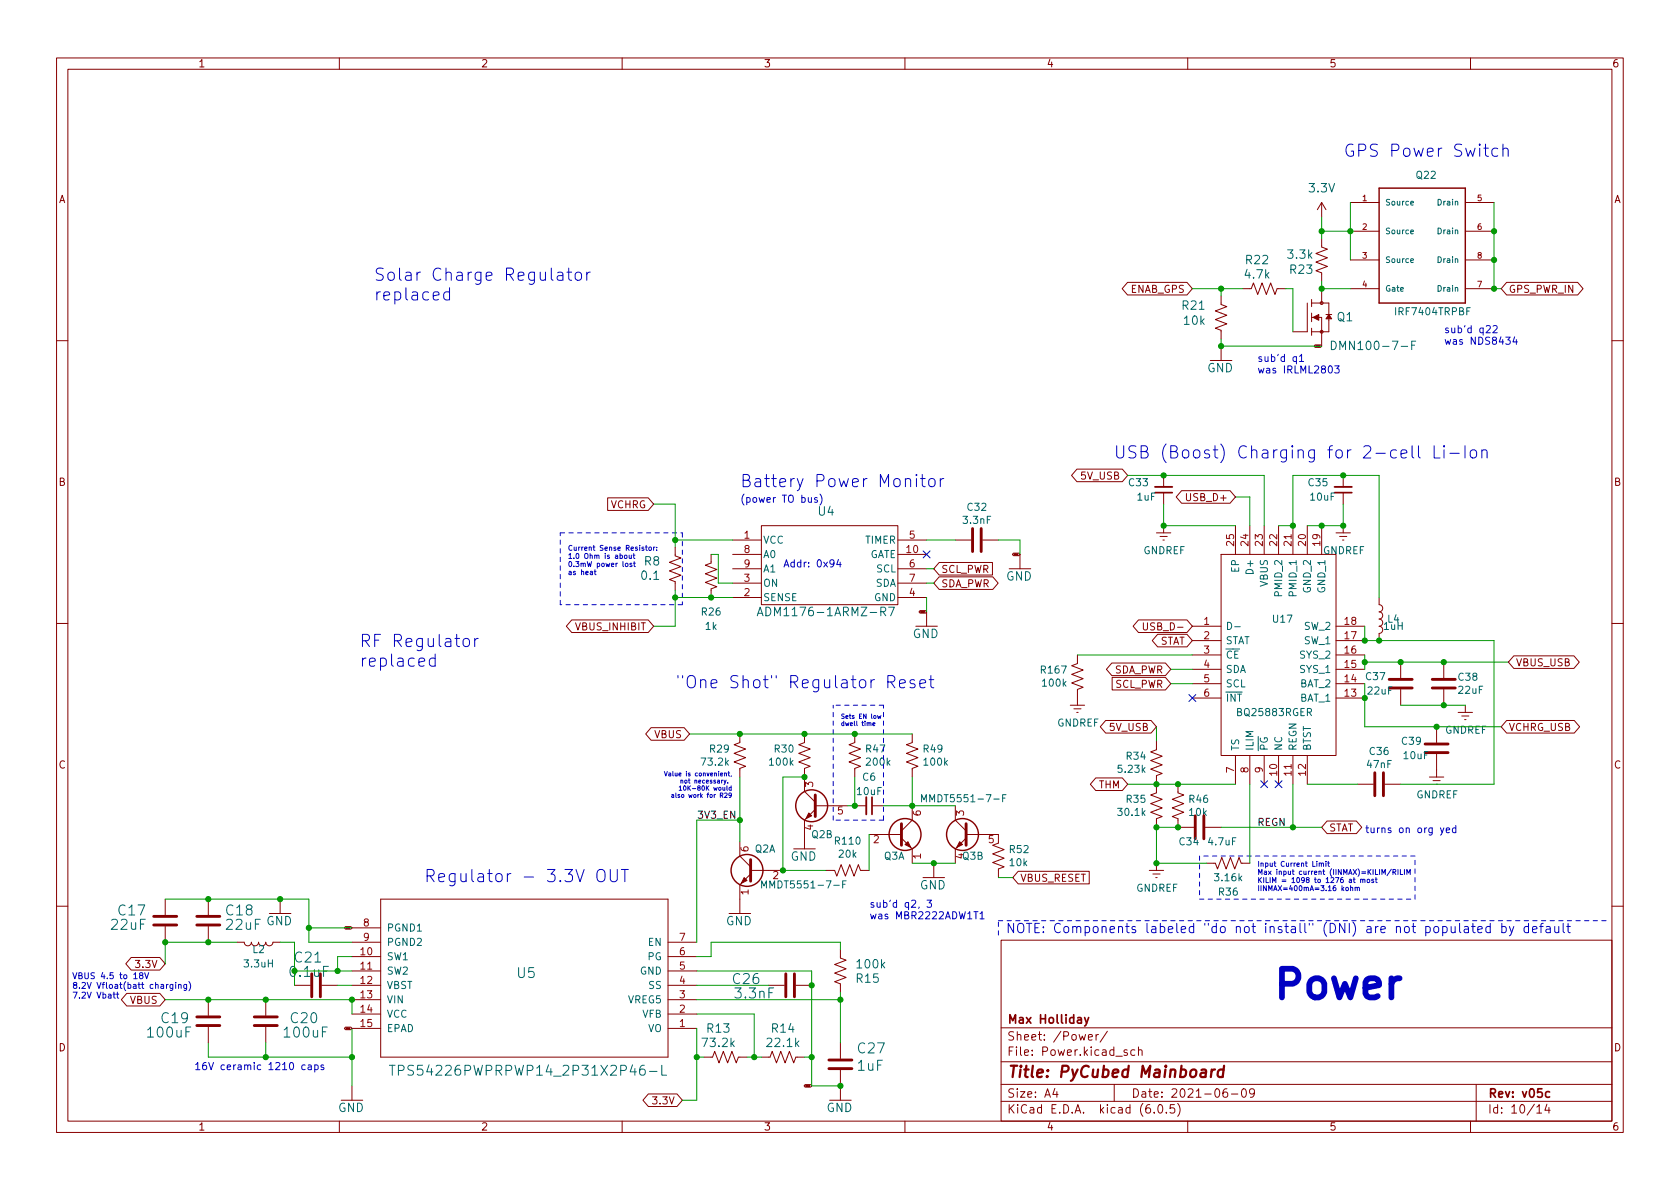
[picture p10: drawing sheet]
<svg xmlns="http://www.w3.org/2000/svg" width="297mm" height="210mm" viewBox="0 0 297 210" stroke-linecap="round" stroke-linejoin="round" font-family="sans-serif">
<g fill="none" stroke="#840000" stroke-width=".18">
<path d="M10 10.2h277v190.1h-277zM12 12.2h273v186.1h-273zM60 10.2v2M110 10.2v2M160 10.2v2M210 10.2v2M260 10.2v2M233.7 35.8l-.8 1.3M233.7 35.8l.7 1.3M233.7 35.8v2.5M238.8 35.8h5M259.1 35.8h5.1"/>
<path d="M199.4 49.9h10.5l.9 1.1-.9 1.2h-10.5l-1-1.2zM215.9 52.3v1.5l1 .4-2 .8 2 .7-2 .8 2 .8-2 .7 1 .4v1.5M219.7 51h1.5l.4-1 .8 2.1 .7-2.1 .8 2.1 .8-2.1 .7 2.1 .4-1.1h1.5M231.1 53.6v5.1h-2.5M231.9 56.1h1.8v5.1M231.9 53v1.2M231.9 55.4v1.5M231.9 58v1.3M231.9 53.6h3v5.1h-3M233.7 42.2v1.5l1 .4-2 .7 2 .8-2 .7 2 .8-2 .8 1 .4v1.5M233.7 51v2.6M234.4 55.6h1.1"/>
<path d="M238.8 51h5M238.8 40.9h5M238.8 46h5M259.1 51h5.1M259.1 40.9h5.1M259.1 46h5.1M266.4 49.9h12.5l1 1.1-1 1.2h-12.5l-1-1.2zM10 60.2h2M214 63.7h3.8M215.9 61.2v2.5M232.5 61h1l.2 .2-.2 .2h-1l-.2-.2zM285 60.2h2"/>
<path d="M107.4 88h7.2l1 1.1-1 1.2h-7.2zM119.4 96.8v1.5l1 .4-2 .7 2 .8-2 .8 2 .7-2 .8 1 .4v1.5M125.7 98v1.6l-1 .3 2 .8-2 .8 2 .7-2 .8 2 .8-1 .3v1.6M129.5 95.5h5.1M129.5 98h5.1M134.6 93h24.1v13.9h-24.1zM158.7 95.5h5.1M158.7 98h5.1M166.1 99.5h9.4v2.2h-9.4l-1-1.1zM168.9 95.5h2.8M173.7 95.5h2.8M179.2 97.8h.9l.2 .2-.2 .3h-.9l-.2-.3z"/>
<path d="M180.3 98v2.6M190.4 83h8l1 1.1-1 1.1h-8l-.9-1.1zM204.5 94.2h2.5M205.1 94.9h1.3M205.6 95.5h.3M205.7 84.1v2M205.7 87.1v2M205.7 93v1.2M208.9 86.8h8.6l.9 1.1-.9 1.1h-8.6l-.9-1.1zM215.9 98h20.3v35.6h-20.3zM218.4 93v5M221 93v5"/>
<path d="M223.5 93v5M226.1 93v5M228.6 93v5M231.1 93v5M233.7 93v5M236.2 94.2h2.6M236.9 94.9h1.2M237.4 95.5h.2M237.5 84.1v2M237.5 87.1v2M237.5 93v1.2M10 110.2h2"/>
<path d="M101.1 109.6h13.5l1 1.1-1 1.1h-13.5l-1-1.1zM129.5 100.6h5.1M129.5 105.7h5.1M129.5 103.1h5.1M158.7 100.6h5.1M158.7 105.7h5.1M158.7 103.1h5.1M161.9 110.7h3.8M162.7 108h.9l.2 .2-.2 .2h-.9l-.2-.2zM163.8 108.2v2.5M166.1 102h9.4l1 1.1-1 1.1h-9.4l-1-1.1zM178.4 100.6h3.8"/>
<path d="M190.5 115.8v1.5l-1 .4 2 .8-2 .7 2 .8-2 .8 2 .7-1 .4v2.8M196.6 117.2h9.5l.9 1.2-.9 1.1h-9.5l-1-1.1zM196.6 119.8h9.5l.9 1.1-.9 1.1h-9.5zM201.3 109.6h8.6l.9 1.1-.9 1.1h-8.6l-1-1.1zM202.2 110.1v1.1l.2 .2 .4-.1 .1-.1v-1.1M204.7 112.2h5.2l.9 1.1-.9 1.1h-5.2l-1-1.1zM210.8 110.7h5.1M210.8 118.4h5.1M210.8 115.8h5.1M210.8 113.3h5.1M236.2 110.7h5.1M236.2 118.4h5.1"/>
<path d="M236.2 115.8h5.1M236.2 113.3h5.1M243.8 105.7v1.2a.64 .64 0 0 1 .7 .7 .64 .64 0 0 1-.7 .6 .64 .64 0 0 1 .7 .6 .64 .64 0 0 1-.7 .7 .64 .64 0 0 1 .7 .6 .64 .64 0 0 1-.7 .6 .64 .64 0 0 1 .7 .7 .64 .64 0 0 1-.7 .6v1.3M247.6 117.1v2.8M255.3 117.1v2.8M267.7 116h10.6l.9 1.1-.9 1.1h-10.6l-1-1.1zM285 110.2h2M115.1 128.7h5.9l.9 1.1-.9 1.1h-5.9l-.9-1.1zM130.8 129.8v1.5l-1 .4 2 .8-2 .7 2 .8-2 .7 2 .8-1 .4v1.5M142.2 129.8v1.5l-1 .4 2.1 .8-2.1 .7 2.1 .8-2.1 .7 2.1 .8-1.1 .4v4l1.9 2M151.1 129.8v1.5l-1 .4 2 .8-2 .7 2 .8-2 .7 2 .8-1 .4v1.5M161.3 129.8v1.5l-1 .4 2 .8-2 .7 2 .8-2 .7 2 .8-1 .4v1.5"/>
<path d="M189.2 124.7h2.6M189.9 125.3h1.2M190.4 126h.2M193.7 137.6h4.7l1 1.1-1 1.1h-4.7l-.9-1.1zM195.5 127.4h8l1 1.1-1 1.1h-8l-1-1.1zM204.5 131.1v1.5l-1 .4 2 .7-2 .8 2 .7-2 .8 2 .8-1 .4v3l-1 .4 2 .7-2 .8 2 .8-2 .7 2 .8-1 .4v1.5M208.3 138.7v1.5l1 .4-2 .7 2 .8-2 .8 2 .7-2 .8 1 .4v1.5h2.8M210.8 123.4h5.1M210.8 120.9h5.1M218.4 133.6v5.1M221 133.6v5.1M223.5 133.6v5.1"/>
<path d="M226.1 133.6v5.1M228.6 133.6v5.1M231.1 133.6v5.1M236.2 123.4h5.1M236.2 120.9h5.1M240 138.7h2.8M244.9 138.7h2.7M247.6 121.9v2.8M252.7 137.4h2.6M253.4 138h1.2M253.9 138.7h.2M254 128.5v2.8"/>
<path d="M254 133.3v4.1M255.3 121.9v2.8M257.8 126h2.5M258.4 126.6h1.3M259 127.2h.2M259.1 124.7v1.3M266.4 127.4h11.9l1 1.1-1 1.1h-11.9l-1-1.1zM29.2 159v2.8M36.8 159v2.8M49.5 159v2.5M67.3 159h50.8v27.9h-50.8zM130.8 148.8v2.6l1.9 1.9"/>
<path d="M132.7 154.6l-1.9 1.9v5M132.7 153.9h5.7M140.3 150.1h3.8M144.1 143.1l-1.9 1.9v5.1M144.1 142.5h5.8M146 153.9h1.6l.4 1 .7-2 .8 2 .7-2 .8 2 .8-2 .3 1h1.6M151.1 142.5h2.1M153.7 147.6h5.7M154.2 142.5h2M159.4 148.2l1.9 1.9v2.5M161.3 142.5v2.5l-1.9 1.9M163.2 155.2h3.8"/>
<path d="M165.1 152.6v2.6M168.9 142.5v2.5l1.9 1.9M170.8 147.6h5.7v1.5l-1 .4 2 .7-2 .8 2 .8-2 .7 2 .8-1 .4v1.5M170.8 148.2l-1.9 1.9v2.5M180 154.1h12.6v2.2h-12.6l-.9-1.1zM203.2 153.9h2.5M203.8 154.6h1.3M204.3 155.2h.3M204.5 152.6v1.3M213.1 146.3h2.8M213.4 152.6h1.5l.4 1.1 .7-2.1 .8 2.1 .8-2.1 .7 2.1 .8-2.1 .4 1h1.5M234.6 145.2h5.2l1 1.1-1 1.1h-5.2l-.9-1.1z"/>
<path d="M10 160.2h2M22.4 175.7h5.9l.9 1.1-.9 1.1h-5.9l-.9-1.1zM23.2 169.3h5.1l.9 1.1-.9 1.1h-5.1l-1-1.1zM29.2 163.8v2.8M36.8 163.8v2.8M36.8 176.8v2.8M41.9 166.6h1.3a.64 .64 0 0 0 .6 .7 .64 .64 0 0 0 .6-.7 .64 .64 0 0 0 .7 .7 .64 .64 0 0 0 .6-.7 .64 .64 0 0 0 .7 .7 .64 .64 0 0 0 .6-.7 .64 .64 0 0 0 .6 .7 .64 .64 0 0 0 .7-.7h1.2M47 176.8v2.8M47.6 161.5h3.8M52.1 174.2h2.8M56.9 174.2h2.8M61.1 163.9h.9l.2 .2-.2 .2h-.9l-.2-.2z"/>
<path d="M62.2 174.2h5.1M62.2 169.2h5.1M62.2 171.7h5.1M62.2 176.8h5.1M62.2 179.3h5.1M62.2 166.6h5.1M62.2 164.1h5.1M118.1 174.2h5.1M118.1 169.2h5.1M118.1 171.7h5.1M118.1 176.8h5.1M118.1 179.3h5.1"/>
<path d="M118.1 166.6h5.1M128.9 161.5h3.8M135.9 174.2h2.8M140.7 174.2h2.8M148.6 167.9v1.5l1 .4-2 .8 2 .7-2 .8 2 .7-2 .8 1 .4v1.5M177 166.3h108v32h-108zM285 160.2h2M36.8 181.6v2.8M47 181.6v2.8M60 198.3v2M60.3 194.6h3.8M61.1 181.6h.9l.2 .3-.2 .2h-.9l-.2-.2z"/>
<path d="M62.2 181.9h5.1M62.2 192v2.6M110 198.3v2M114.6 193.4h5.1l.9 1.2-.9 1.1h-5.1l-.9-1.1zM118.1 181.9h5.1M124.5 186.9h1.5l.4-1 .7 2.1 .8-2.1 .8 2.1 .7-2.1 .8 2.1 .4-1.1h1.5M134.6 186.9h1.5l.4-1 .8 2.1 .7-2.1 .8 2.1 .8-2.1 .7 2.1 .4-1.1h1.5M142.4 191.8h.9l.2 .2-.2 .2h-.9l-.2-.2zM146.7 194.6h3.8M148.6 184.4v2.8M148.6 189.2v5.4M160 198.3v2"/>
<path d="M177 194.8h108M177 191.8h108M177 187.8h108M177 181.8h108M186.5 192.5l-.4 1h1M186.9 193v1M192.4 183.4l.7-.1v-.3l-.5-.1-.2 .2 .1 .8h.6M193.8 182.9v1M194.2 182.9l-.3 .1-.1 .2M195.8 182.4l-1.3 1.9M197 191.8v3M199.3 185.7l-.4-.1-.2 .2 .1 .3 .5 .1v.4h-.6"/>
<path d="M200.6 185.7l-.4-.1-.3 .3v.4l.2 .3h.5M201.3 185.8l.2-.2 .4 .1v.9M201.3 185.1v1.5M204.1 196.7v.1M204.9 195.4l.2-.1a.81 .81 0 0 1 .6 .7 .81 .81 0 0 1-.3 .8h-.2a.81 .81 0 0 1-.6-.6 .81 .81 0 0 1 .3-.8zM206.2 196.7v.1M207.6 195.3h-.7v.7l.2-.1 .5 .1 .1 .2-.1 .5-.2 .1-.5-.1M208.2 195.1a1.72 1.72 0 0 1 0 2.3M210 198.3v2M216.9 192.5a.59 .59 0 0 0-.7 .7v.5l.2 .3h.4l.2-.1 .1-.5-.2-.2-.4-.1-.3 .3M217.7 193.5h1.2M219.7 192.6l.2-.1a.81 .81 0 0 1 .5 .7 .81 .81 0 0 1-.3 .8h-.1a.81 .81 0 0 1-.6-.6 .81 .81 0 0 1 .3-.8z"/>
<path d="M221.8 193.2l-.3 .3-.4-.1-.2-.2 .2-.6 .4-.1 .2 .2a.99 .99 0 0 1-.3 1.3h-.3M260 198.3v2M261 191.8v6.5M271.7 195.8l.5-.5v1.5M271.7 196.8h.9M273.5 195.3l-.4 1h1M273.9 195.8v1"/>
<circle cx="233.7" cy="58.7" r=".25"/>
<circle cx="233.7" cy="53.6" r=".25"/>
</g>
<path d="M204.2 87.1h3.1M236 87.1h3M154.2 141v3M191.8 179.9l.3 1M192.5 179.9l-.5 1.4-.2 .1M274 193.1l-.4-.1-.3 .3v.4l.1 .3h.6" fill="none" stroke="#840000" stroke-width=".3"/>
<path d="M214.3 189.1l-.2 1.4M214.8 189.1l-.4 .1-.2 .3M216.3 189.2a.66 .66 0 0 0-1 .3v.6l.1 .3 .2 .1 .6-.1M216.4 188.5l-.2 2" fill="none" stroke="#840000" stroke-width=".4"/>
<g fill="none" stroke="#840000" stroke-width=".51">
<path d="M172 93.5v4M173.5 93.5v4M243.1 136.6v4.1M244.6 136.6v4.1M245.6 120.1h4.1M245.6 121.7h4.1M252 131.6h4M252 133.1h4M253.2 120.1h4.1M253.2 121.7h4.1M132.7 152v3.8M144.1 140.6v3.8"/>
<path d="M159.4 145.7v3.8M170.8 145.7v3.8M211.3 144.3v4M212.9 144.3v4M27.2 163.6h4M27.2 162h4M34.8 163.6h4.1M34.8 162h4.1M34.8 179.8h4.1M45 179.8h4M55.1 172.2v4.1M56.6 172.2v4.1"/>
<path d="M138.9 172.2v4.1M140.5 172.2v4.1M34.8 181.4h4.1M45 181.4h4M146.6 189h4M146.6 187.4h4"/>
</g>
<g fill="#840000" stroke="#840000" stroke-width=".18">
<path d="M131.6 155.2l.5 .5-1 .5z"/>
<path d="M143 143.8l.5 .5-1 .5z"/>
<path d="M232.2 56.1l1-.5v1z"/>
<path d="M234.9 55.6l.6 .8h-1.1z"/>
<path d="M169.7 148.8l.5 .5-1 .6z"/>
<path d="M160 149.3l.5-.5 .5 1.1z"/>
</g>
<g fill="none" stroke="#840000" stroke-width=".25">
<path d="M243.8 33.3h15.3v20.3h-15.3z"/>
<circle cx="132.1" cy="153.9" r="2.82"/>
<circle cx="143.5" cy="142.5" r="2.82"/>
<circle cx="160" cy="147.6" r="2.82"/>
<circle cx="170.2" cy="147.6" r="2.82"/>
</g>
<g fill="none" stroke="#006464" stroke-width=".18">
<path d="M249.4 35.9l.5-.1v-.2h-.3l-.2 .1 .1 .5h.4M249.4 41l.5-.1v-.2h-.3l-.2 .1 .1 .5h.4M249.4 46.1l.5-.1v-.2h-.3l-.2 .1 .1 .5h.4M235.4 60.3a.76 .76 0 0 1 .9 .8 .76 .76 0 0 1-.9 .7zM249.6 61h.5M250.3 60.3h-.7v1.5M133.9 108.9l.5-1.5 .5 1.5M134 108.5h.8M157.1 107.4h1l-.6 1.5M217 110a.64 .64 0 0 1 .8 .7 .64 .64 0 0 1-.8 .6zM218.3 110.8h1M134.7 157v-1.2l.4 .9 .4-.9v1.2"/>
<path d="M149 156.4h.4M149.6 155.8h-.6v1.2M162.9 141.8v-1.3l.5 .9 .4-.9v1.3M177.3 141.1h.4M177.9 140.5h-.6v1.3M68.9 188.4h1M69.4 188.4v1.7M70.4 189.3h.7a.48 .48 0 0 0 .4-.5 .48 .48 0 0 0-.4-.4h-.7v1.7M114.8 189.5h1.4M117 188.4v1.7h.8"/>
</g>
<path d="M204.2 86.1h3.1M236 86.1h3M153.2 141v3" fill="none" stroke="#840000" stroke-width=".33"/>
<g fill="none" stroke="#0000c2" stroke-width=".18">
<path d="M264.8 26.3l-.6-.1-.4 .4v.6l.2 .3 .2 .1 .6-.1M265.7 26.4a.54 .54 0 0 1 1 .1v1.1M265.7 25.5v2.1M79.5 51.7l-.6-.1-.4 .4v.6l.2 .3 .2 .1 .6-.1M79.5 50.9v2.1M98.6 48.2l.2-.1 .6 .1 .1 1.4M99.5 48.6l-.7 .1a.42 .42 0 0 0-.3 .5 .42 .42 0 0 0 .3 .4l.7-.1M100.2 48.1h.9M100.6 47.4v1.9l.1 .2 .4 .1M101.8 48.3a.59 .59 0 0 1 .6-.2 .59 .59 0 0 1 .4 .4v.7a.59 .59 0 0 1-.5 .4 .59 .59 0 0 1-.6-.4zM103.7 48.1v1.5M104.4 48.1a.55 .55 0 0 0-.7 .4"/>
<path d="M262.8 57.7l.5-.1 .2 .3-.8 .9h.8M264 57.7l.5-.1 .2 .3-.8 .9h.8M267.8 59.6l-.3 .9h.8M229.2 63.1h-.3l-.3 .2 .1 .6h.5M229.2 63.1v1.2M229.8 63l.3-.3v1.2M229.8 63.9h.7M236 64.7h.8l-.4 .5 .3 .1v.5l-.2 .2-.5-.2M249.7 78.8v1.9l.3 .3M250.8 78.8v1.9l.3 .3M253.6 78.8v2.2h1M255.3 78.8l-.1 .1 .1 .1 .1-.1-.1-.1v.2"/>
<path d="M255.3 79.5v1.5M259 78.8v2.2M260.1 79.7a.59 .59 0 0 1 .5-.2 .59 .59 0 0 1 .5 .5v.6a.59 .59 0 0 1-.6 .4 .59 .59 0 0 1-.6-.4zM262 79.7a.54 .54 0 0 1 .9 .2v1.1M262 79.5v1.5M268.1 60v.9M110.5 98.2h.2l.2 .1v.3l-.2 .2-.3-.2zM110.7 99.6h.2l.1 .2v.2l-.1 .2-.3-.2zM111.2 98.2l.1 .5h.3M111.6 98.2v.6M111.7 99.6h-.2l-.1 .1 .3 .2v.3h-.3M111.9 98.2h.4"/>
<path d="M112 99.6h.3M112 97.9v.7l.3 .2M112.1 99.3v.8l.2 .1M113.8 96.8l-.2-.1-.1 .2 .3 .2v.2h-.3M114.1 96.7h.4M114.2 96.4v.8l.3 .1M114.8 96.8l.2-.1 .2 .2v.3l-.2 .1-.3-.1zM115.6 96.7v.6M115.8 96.7l-.2 .2M116.1 97.2v.1M116.1 96.8v.1M144.5 88h-.3l-.2 .2 .1 .1 .4 .2v.3h-.5"/>
<path d="M145 87.4a1.46 1.46 0 0 1 0 1.9M148.2 98.9l-.3 .9h.8M148.5 99.4v.9M162 83.9l-.1 .1 .1 .1 .1-.1-.1-.1v.2M162 84.6v1.5M162.8 84.6h.8M163.1 83.9v1.9l.1 .2 .4 .1M164.3 84.8a.59 .59 0 0 1 .6-.2 .59 .59 0 0 1 .4 .4v.7a.59 .59 0 0 1-.5 .4 .59 .59 0 0 1-.6-.4zM166.3 84.6v1.5M166.9 84.6a.55 .55 0 0 0-.6 .4M247.7 80.3l1-.2-.1-.5-.6-.1-.3 .4 .1 1 .2 .1 .6-.1M256.3 80.2h1.7"/>
<path d="M76.9 116.5l-.6-.1-.4 .4v.6l.2 .3 .2 .1 .6-.1M76.9 115.7v2.1M82 113.1a.59 .59 0 0 1 .6-.2 .59 .59 0 0 1 .4 .4v.6a.59 .59 0 0 1-.6 .5 .59 .59 0 0 1-.5-.5zM83.9 112.9v1.4M84.5 112.9a.55 .55 0 0 0-.6 .4M105.1 101h.3M105.2 100.7v.8l.2 .1M164.6 119.5v1.8l.1 .2 .4 .1M117.5 136.4l.2 .8 .3-.8M118.3 136.7h.3v.5M118.6 136.9l-.4 .1 .1 .2h.3M120.1 139.2l.2-.2v.8"/>
<path d="M120.1 139.8h.4M120.4 138h.3v.5M120.4 138v.5M120.9 139h.1a.38 .38 0 0 1 .3 .4 .38 .38 0 0 1-.3 .3l-.2-.2zM121.1 138h.2l.2 .1-.2 .4-.2-.2zM129.3 137.2l-.1 .1M153.7 127.9l.3-.1v.5M154.3 128.1l.4-.1v-.2l-.4 .1 .1 .4h.3M155.2 126.5l.1 .6 .2-.4 .1 .4 .2-.6M157 120.6h.8a.59 .59 0 0 0 .4-.6 .59 .59 0 0 0-.4-.5h-.8v2.1M157.5 120.6l.7 1M159 120.9l1.1-.2-.1-.4-.7-.1-.3 .3 .1 1 .2 .1 .7-.1"/>
<path d="M161.7 120.3l-.5-.1-.3 .3 .1 .3 .7 .2 .1 .2-.1 .3-.2 .1-.6-.1M162.6 120.9l1.1-.2-.1-.4-.7-.1-.3 .3 .1 1 .2 .1 .7-.1M164.3 120.2h.8M105.8 153.9a.72 .72 0 0 1 .8-.1 .72 .72 0 0 1 .4 .7v.7a.72 .72 0 0 1-.7 .7 .72 .72 0 0 1-.8-.7v-.7l.1-.4zM107.9 153.8v1.7l.4 .4 .6-.1 .2-.3v-1.7M109.9 153.8h1.2M110.5 153.8v2.1M118.8 140.5h.3v.5M119.1 140.7l-.4 .1 .2 .2h.2M119.5 140.2v.7l.1 .1M120.2 140.5l-.3 .1 .3 .2v.2h-.3M129.3 140.6l-.1 .1h-.3v-.4l.3-.1 .1 .2v.4l-.4 .2"/>
<path d="M163.9 159.2h.8l-.4 .5 .3 .1v.5l-.1 .1-.6-.1M232.8 152.3v.1M233.2 152.7h.4v.5M233.2 152.6v.6M233.6 152.7l.2-.1 .2 .1v.5M234.4 152.3v.1M234.4 152.6v.6M234.7 152.6h.4M234.9 152.3v.8l.2 .1M238 157l.2-.1 .2 .2v.2l-.2 .2-.3-.2zM238.6 155.5h.3l.1 .6M238.8 157h.3l.1 .5"/>
<path d="M238.8 156.6v.9M239 155.7l-.5 .2 .2 .2 .3-.1M239.3 155.5h.3M239.4 155.2v.7l.2 .2M239.6 157h.3l.1 .5M239.6 156.9v.6M240 157l.1-.1 .2 .1 .1 .5M240.6 155.6l.3-.1 .1 .6M240.6 155.5v.6M241 155.6l.1-.1h.2v.6M241.8 155.6h.3v.4h-.3zM242.9 155.5h-.3l-.1 .1 .4 .2v.2h-.4"/>
<path d="M243.2 155.5h.3M243.3 155.2v.7l.2 .2M246 153.7l-.8 1.2M246.3 154.2h.4l.1-.4h-.5v.8M246.5 154.2l.3 .4M247.2 153.8v.8M247.6 153.8v.8h.4M248.3 153.8v.8M248.7 154.6v-.8l.3 .6 .3-.6v.8M254.7 146.4l.3 .8M255.3 146.4l-.4 1.1-.2 .2M255.7 146.8l.6-.1v-.2l-.4-.1-.2 .2 .1 .6h.5"/>
<path d="M257.4 146.5l-.4-.1-.2 .2 .1 .6h.5M257.4 146v1.2M20 175.8h.4M20.1 175.4v1l.3 .1M20.6 175.8h.4M20.8 175.4v1l.2 .1M24.9 172.5l-.2-.2v-.2h.5v.3l-.5 .3v.2l.2 .2 .3-.1 .1-.1v-.2l-.2-.2M25.6 172l.3 1.1 .4-1.1M30.6 174.1v.8l-.2 .2h-.3M30.6 174.1h-.3l-.3 .2 .1 .4h.5M31.1 173.7v.1M31.1 174.1v.7"/>
<path d="M31.6 174.2l.4-.1v.7M31.6 174.1v.7M33 174.1v.8l-.2 .2h-.3M33 174.1h-.3l-.2 .2 .1 .4h.4M33.4 173.6a1.22 1.22 0 0 1 0 1.6M172.2 161.2h.7M173.3 161.6l.3-.4v1.3M173.3 162.5h.7M258.1 163.3v1.4l.2 .2M258.9 163.9h.7v1M259.6 164.2l-.5 .1a.32 .32 0 0 0-.3 .3 .32 .32 0 0 0 .3 .3h.5M260.2 163.8h.6"/>
<path d="M260.4 163.3v1.4l.1 .2h.3M261.3 164.4l.8-.2-.1-.3-.5-.1-.2 .3 .1 .8h.6M263.5 163.9l-.5-.1-.3 .3v.5l.2 .3h.6M263.5 163.3v1.6M265.5 163.9l.5-.1 .3 .3v.5l-.1 .3h-.7M265.5 163.3v1.6M266.9 163.8l.4 1.1M267.7 163.8l-.6 1.5-.2 .2M270.3 163.9l-.5-.1-.3 .3v.5l.1 .3h.7M270.3 163.3v1.6M271 164.4l.7-.2v-.3l-.5-.1-.2 .3v.8h.7M272.2 163.8h.6"/>
<path d="M272.8 163.3l-.3 .1v.1v1.4M273.4 163.9h.6l.1 1M274.1 164.2l-.5 .1a.32 .32 0 0 0-.3 .3 .32 .32 0 0 0 .3 .3h.5M274.9 163.8l.1 1.1h.4l.2-.1M275.6 163.8v1.1M276.4 163.3v1.4l.2 .2M277 163.8h.6M277.3 163.3v1.4v.2h.3M54 188.4l-.4-.1-.2 .3 .1 .5h.5M54.5 188.4h.5v.8M55 188.6l-.4 .1-.2 .2 .2 .3 .4-.1M55.7 188.4l.3-.1 .3 .3-.2 .5h-.4"/>
<path d="M55.7 188.3v1.3M57.2 188.4l-.3-.1-.2 .2 .1 .2 .4 .1v.3h-.5"/>
</g>
<g fill="none" stroke="#0000c2" stroke-width=".18" stroke-dasharray=".8 .8">
<path d="M99.1 94.2h21.5M120.6 94.2v12.7M99.1 106.9v-12.7M120.6 106.9h-21.5M156.2 124.7h-8.9M147.3 145v-20.3M156.2 145h-8.9M156.2 145v-20.3M212.1 151.4v7.6M212.1 159h38.1M250.2 151.4h-38.1M250.2 159v-7.6"/>
<path d="M176.5 162.8h108M176.5 165.3v-2.5"/>
</g>
<g fill="none" stroke="#009600" stroke-width=".18">
<path d="M233.7 38.3v3.9M238.8 35.8v10.2M264.2 35.8v15.2h1.2M210.8 51h8.9M215.9 51v1.3M215.9 59.9v1.3h17.8M227.3 51h1.3v7.7M233.7 49.8v1.2h5.1M233.7 40.9h5.1M115.6 89.1h3.8v7.7M119.4 95.5h10.1M125.7 98h1.3v5.1h2.5"/>
<path d="M163.8 95.5h5.1M176.5 95.5h3.8v2.5M199.4 84.1h24.1v8.9M205.7 89.1v3.9h12.7M218.4 87.9h2.6v5.1M226.1 93h2.5v-8.9h15.2v21.6M237.5 89.1v3.9h-6.4M119.4 104.4v6.3h-3.8M119.4 105.7h10.1M163.8 103.1h1.3M163.8 105.7v2.5M163.8 100.6h1.3"/>
<path d="M190.5 115.8h20.3M207 118.4h3.8M241.3 110.7v2.6h22.9v25.4h-16.6M241.3 115.8v2.6M241.3 117.1h25.4M121.9 129.8h39.4M130.8 137.4v11.4M142.2 137.4h-3.8v16.5h7.6M151.1 137.4v5.1h-1.2M161.3 137.4v5.1M199.4 138.7h19M204.5 128.5v2.6"/>
<path d="M207 120.9h3.8M221 138.7v13.9M228.6 138.7v7.6M231.1 138.7h8.9M241.3 120.9v7.6h24.1M247.6 124.7h11.5M29.2 159h25.4v7.6h7.6M130.8 145h-7.6v21.6M153.7 147.6v6.3M156.2 142.5h12.7M161.3 152.6h7.6M176.5 155.2h2.6"/>
<path d="M208.3 146.3h-3.8v6.3h8.9M215.9 146.3h17.8M29.2 176.8h33v2.5M41.9 166.6h-12.7v3.8M49.5 166.6h2.6v7.6M52.1 171.7h10.1M54.6 164.1h7.6M59.7 174.2h2.5M62.2 169.2h-2.5v2.5M123.2 179.3h10.1v7.6M123.2 174.2h12.7M123.2 171.7h20.3v20.3h5.1"/>
<path d="M123.2 176.8h25.4M148.6 167.9v-1.3h-22.9v2.6h-2.5M148.6 175.5v8.9M36.8 184.4v2.5h25.4M47 184.4v2.5M62.2 181.9v10.1M123.2 186.9h1.3M123.2 181.9v12.7h-2.6M132.1 186.9h2.5M142.2 186.9h1.3"/>
</g>
<path d="M163.2 97.4l1.2 1.2M164.4 97.4l-1.2 1.2M210.2 122.8l1.2 1.2M211.4 122.8l-1.2 1.2M222.9 138.1l1.2 1.2M224.1 138.1l-1.2 1.2M225.5 138.1l1.2 1.2M226.7 138.1l-1.2 1.2" fill="none" stroke="#000084" stroke-width=".18"/>
<g fill="#009600" stroke="#009600" stroke-width=".18">
<circle cx="215.9" cy="51" r=".46"/>
<circle cx="238.8" cy="40.9" r=".46"/>
<circle cx="264.2" cy="51" r=".46"/>
<circle cx="264.2" cy="40.9" r=".46"/>
<circle cx="264.2" cy="46" r=".46"/>
<circle cx="233.7" cy="40.9" r=".46"/>
<circle cx="215.9" cy="61.2" r=".46"/>
<circle cx="204.5" cy="146.3" r=".46"/>
<circle cx="208.3" cy="138.7" r=".46"/>
<circle cx="165.1" cy="152.6" r=".46"/>
<circle cx="204.5" cy="138.7" r=".46"/>
<circle cx="247.6" cy="117.1" r=".46"/>
<circle cx="255.3" cy="117.1" r=".46"/>
<circle cx="254" cy="128.5" r=".46"/>
<circle cx="255.3" cy="124.7" r=".46"/>
<circle cx="241.3" cy="117.1" r=".46"/>
<circle cx="237.5" cy="84.1" r=".46"/>
<circle cx="233.7" cy="93" r=".46"/>
<circle cx="205.7" cy="93" r=".46"/>
<circle cx="228.6" cy="93" r=".46"/>
<circle cx="205.7" cy="84.1" r=".46"/>
<circle cx="233.7" cy="51" r=".46"/>
<circle cx="237.5" cy="93" r=".46"/>
<circle cx="208.3" cy="146.3" r=".46"/>
<circle cx="241.3" cy="113.3" r=".46"/>
<circle cx="243.8" cy="113.3" r=".46"/>
<circle cx="241.3" cy="123.4" r=".46"/>
<circle cx="204.5" cy="152.6" r=".46"/>
<circle cx="228.6" cy="146.3" r=".46"/>
<circle cx="59.7" cy="171.7" r=".46"/>
<circle cx="133.3" cy="186.9" r=".46"/>
<circle cx="123.2" cy="186.9" r=".46"/>
<circle cx="62.2" cy="176.8" r=".46"/>
<circle cx="148.6" cy="192" r=".46"/>
<circle cx="138.4" cy="153.9" r=".46"/>
<circle cx="143.5" cy="174.2" r=".46"/>
<circle cx="143.5" cy="186.9" r=".46"/>
<circle cx="125.7" cy="105.7" r=".46"/>
<circle cx="142.2" cy="137.4" r=".46"/>
<circle cx="151.1" cy="129.8" r=".46"/>
<circle cx="151.1" cy="142.5" r=".46"/>
<circle cx="119.4" cy="105.7" r=".46"/>
<circle cx="119.4" cy="95.5" r=".46"/>
<circle cx="62.2" cy="186.9" r=".46"/>
<circle cx="36.8" cy="166.6" r=".46"/>
<circle cx="36.8" cy="159" r=".46"/>
<circle cx="49.5" cy="159" r=".46"/>
<circle cx="47" cy="176.8" r=".46"/>
<circle cx="47" cy="186.9" r=".46"/>
<circle cx="54.6" cy="164.1" r=".46"/>
<circle cx="29.2" cy="166.6" r=".46"/>
<circle cx="36.8" cy="176.8" r=".46"/>
<circle cx="142.2" cy="129.8" r=".46"/>
<circle cx="130.8" cy="145" r=".46"/>
<circle cx="130.8" cy="129.8" r=".46"/>
<circle cx="161.3" cy="142.5" r=".46"/>
<circle cx="148.6" cy="176.8" r=".46"/>
</g>
<text font-size="7.1" fill="#0000c2" x="224.8" y="176.6">Power</text>
<g font-size="3" fill="#0000c2">
<text x="237.5" y="27.7">GPS Power Switch</text>
<text x="66" y="49.7">Solar Charge Regulator</text>
<text x="66" y="53.1">replaced</text>
<text x="196.8" y="81.1">USB (Boost) Charging for 2-cell Li-Ion</text>
<text x="130.8" y="86.2">Battery Power Monitor</text>
<text x="63.5" y="114.4">RF Regulator</text>
<text x="63.5" y="117.9">replaced</text>
<text x="119.4" y="121.7">&quot;One Shot&quot; Regulator Reset</text>
<text x="74.9" y="156">Regulator - 3.3V OUT</text>
</g>
<text font-size="2.8" fill="#840000" x="178" y="190.6">Title: PyCubed Mainboard</text>
<g font-size="2.5" fill="#006464">
<text x="21" y="161.9">C17</text>
<text x="40" y="161.9">C18</text>
<text x="19.8" y="164.4">22uF</text>
<text x="40.1" y="164.4">22uF</text>
<text x="52.2" y="170.2">C21</text>
<text x="129.7" y="174">C26</text>
<text x="130.1" y="176.6">3.3nF</text>
<text x="26.3" y="183.5">100uF</text>
<text x="28.6" y="180.9">C19</text>
<text x="50.4" y="183.5">100uF</text>
<text x="51.5" y="180.9">C20</text>
<text x="151.7" y="189.4">1uF</text>
<text x="151.8" y="186.3">C27</text>
</g>
<text font-size="2.5" fill="#009600" x="51.4" y="172.7">0.1uF</text>
<g font-size="2.4" fill="#006464">
<text x="91.5" y="172.9">U5</text>
<text x="71.4" y="190.2">TPS54226PWPRPWP14_2P31X2P46-L</text>
</g>
<text font-size="2.3" fill="#0000c2" x="177.8" y="165">NOTE: Components labeled &quot;do not install&quot; (DNI) are not populated by default</text>
<g font-size="2.1" fill="#006464">
<text x="231.5" y="34">3.3V</text>
<text x="220.3" y="46.7">R22</text>
<text x="227.8" y="45.8">3.3k</text>
<text x="220.2" y="49.3">4.7k</text>
<text x="228.1" y="48.4">R23</text>
<text x="209.1" y="54.8">R21</text>
<text x="209.4" y="57.4">10k</text>
<text x="236.4" y="56.8">Q1</text>
<text x="213.4" y="65.8">GND</text>
<text x="236.8" y="61.9">DMN100-7-F</text>
<text x="144.7" y="91.2">U4</text>
<text x="113.9" y="100">R8</text>
<text x="113.5" y="102.5">0.1</text>
<text x="177.9" y="102.7">GND</text>
<text x="135.6" y="109">ADM1176-1ARMZ-R7</text>
<text x="161.3" y="112.8">GND</text>
<text x="139.8" y="152.2">GND</text>
<text x="162.6" y="157.3">GND</text>
<text x="47" y="163.6">GND</text>
<text x="128.3" y="163.6">GND</text>
<text x="151.5" y="173.8">R15</text>
<text x="151.7" y="171.2">100k</text>
<text x="124.4" y="185.1">73.2k</text>
<text x="125.1" y="182.6">R13</text>
<text x="135.8" y="185.1">22.1k</text>
<text x="136.5" y="182.6">R14</text>
<text x="59.7" y="196.6">GND</text>
<text x="146.1" y="196.6">GND</text>
</g>
<g font-size="2.1" fill="#840000">
<text x="178" y="184">Sheet: /Power/</text>
<text x="178" y="181">Max Holliday</text>
<text x="178" y="186.7">File: Power.kicad_sch</text>
<text x="178" y="196.9">KiCad E.D.A. kicad (6.0.5)</text>
<text x="178" y="194.1">Size: A4</text>
<text x="200" y="194.1">Date: 2021-06-09</text>
<text x="263" y="194.1">Rev: v05c</text>
<text x="263" y="196.9">Id: 10/14</text>
</g>
<g font-size="1.8" fill="#840000">
<text x="35" y="11.9">1</text>
<text x="85" y="11.9">2</text>
<text x="135" y="11.9">3</text>
<text x="185" y="11.9">4</text>
<text x="235" y="11.9">5</text>
<text x="285" y="11.9">6</text>
<text x="10.3" y="35.9">A</text>
<text x="285.3" y="35.9">A</text>
<text x="199.8" y="51.8">ENAB_GPS</text>
<text x="266.7" y="51.8">GPS_PWR_IN</text>
<text x="10.3" y="85.9">B</text>
<text x="107.9" y="89.9">VCHRG</text>
<text x="191.2" y="84.8">5V_USB</text>
<text x="210.1" y="88.6">USB_D+</text>
<text x="285.3" y="85.9">B</text>
<text x="166.4" y="101.3">SCL_PWR</text>
<text x="166.4" y="103.8">SDA_PWR</text>
<text x="102" y="111.5">VBUS_INHIBIT</text>
<text x="203" y="111.5">USB_D-</text>
<text x="196.9" y="119.1">SDA_PWR</text>
<text x="204.9" y="114">STAT</text>
<text x="268" y="117.8">VBUS_USB</text>
<text x="197.1" y="121.6">SCL_PWR</text>
<text x="115.7" y="130.5">VBUS</text>
<text x="196.3" y="129.2">5V_USB</text>
<text x="266.7" y="129.2">VCHRG_USB</text>
<text x="10.3" y="135.9">C</text>
<text x="285.3" y="135.9">C</text>
<text x="194.3" y="139.4">THM</text>
<text x="234.9" y="147">STAT</text>
<text x="180.3" y="155.9">VBUS_RESET</text>
<text x="24.3" y="171.2">3.3V</text>
<text x="23" y="177.5">VBUS</text>
<text x="10.3" y="185.9">D</text>
<text x="285.3" y="185.9">D</text>
<text x="115.7" y="195.3">3.3V</text>
<text x="35" y="199.9">1</text>
<text x="85" y="199.9">2</text>
<text x="135" y="199.9">3</text>
<text x="185" y="199.9">4</text>
<text x="235" y="199.9">5</text>
<text x="285" y="199.9">6</text>
</g>
<g font-size="1.8" fill="#006464">
<text x="250.5" y="31.6">Q22</text>
<text x="247" y="55.7">IRF7404TRPBF</text>
<text x="199.7" y="86">C33</text>
<text x="201.1" y="88.5">1uF</text>
<text x="231.4" y="86">C35</text>
<text x="231.7" y="88.5">10uF</text>
<text x="170.4" y="92.6">3.3nF</text>
<text x="171.1" y="90.3">C32</text>
<text x="134.9" y="96.1">VCC</text>
<text x="134.9" y="98.7">A0</text>
<text x="134.9" y="101.2">A1</text>
<text x="153" y="96.1">TIMER</text>
<text x="153.6" y="98.7">GATE</text>
<text x="155" y="101.2">SCL</text>
<text x="202.1" y="98">GNDREF</text>
<text x="219.1" y="101.2" transform="rotate(-90 219.1 101.2)">EP</text>
<text x="221.6" y="101.1" transform="rotate(-90 221.6 101.1)">D+</text>
<text x="233.9" y="98">GNDREF</text>
<text x="134.9" y="106.3">SENSE</text>
<text x="134.9" y="103.8">ON</text>
<text x="154.6" y="106.3">GND</text>
<text x="154.8" y="103.8">SDA</text>
<text x="224.2" y="103.7" transform="rotate(-90 224.2 103.7)">VBUS</text>
<text x="226.7" y="105.2" transform="rotate(-90 226.7 105.2)">PMID_2</text>
<text x="229.2" y="105.2" transform="rotate(-90 229.2 105.2)">PMID_1</text>
<text x="231.8" y="104.7" transform="rotate(-90 231.8 104.7)">GND_2</text>
<text x="234.3" y="104.7" transform="rotate(-90 234.3 104.7)">GND_1</text>
<text x="124.1" y="108.8">R26</text>
<text x="124.7" y="111.4">1k</text>
<text x="216.7" y="113.9">STAT</text>
<text x="225.1" y="110.1">U17</text>
<text x="230.6" y="113.9">SW_1</text>
<text x="230.6" y="111.4">SW_2</text>
<text x="244.7" y="111.4">1uH</text>
<text x="245.3" y="110.1">L4</text>
<text x="184.2" y="119.1">R167</text>
<text x="216.7" y="116.5">~{CE}</text>
<text x="216.7" y="119">SDA</text>
<text x="230" y="119">SYS_1</text>
<text x="230" y="116.5">SYS_2</text>
<text x="184.4" y="121.4">100k</text>
<text x="216.7" y="121.5">SCL</text>
<text x="216.7" y="124.1">~{INT}</text>
<text x="229.9" y="124.1">BAT_1</text>
<text x="229.9" y="121.5">BAT_2</text>
<text x="241.6" y="120.3">C37</text>
<text x="241.9" y="122.8">22uF</text>
<text x="257.9" y="120.4">C38</text>
<text x="257.9" y="122.7">22uF</text>
<text x="186.9" y="128.5">GNDREF</text>
<text x="219" y="126.6">BQ25883RGER</text>
<text x="247.9" y="131.7">C39</text>
<text x="255.5" y="129.7">GNDREF</text>
<text x="124.2" y="135.4">73.2k</text>
<text x="125.6" y="133.1">R29</text>
<text x="136.2" y="135.4">100k</text>
<text x="137" y="133.1">R30</text>
<text x="153.2" y="133.1">R47</text>
<text x="153.3" y="135.4">200k</text>
<text x="163.3" y="133.1">R49</text>
<text x="163.5" y="135.4">100k</text>
<text x="197.8" y="136.6">5.23k</text>
<text x="199.2" y="134.3">R34</text>
<text x="219.1" y="132.8" transform="rotate(-90 219.1 132.8)">TS</text>
<text x="221.6" y="132.8" transform="rotate(-90 221.6 132.8)">ILIM</text>
<text x="224.2" y="132.8" transform="rotate(-90 224.2 132.8)">~{PG}</text>
<text x="226.7" y="132.8" transform="rotate(-90 226.7 132.8)">NC</text>
<text x="229.2" y="132.8" transform="rotate(-90 229.2 132.8)">REGN</text>
<text x="231.8" y="132.8" transform="rotate(-90 231.8 132.8)">BTST</text>
<text x="241.8" y="135.8">47nF</text>
<text x="242.2" y="133.5">C36</text>
<text x="248.3" y="134.2">10uF</text>
<text x="151.6" y="140.6">10uF</text>
<text x="152.5" y="138">C6</text>
<text x="164.1" y="141.9">MMDT5551-7-F</text>
<text x="199.2" y="142">R35</text>
<text x="210.3" y="142">R46</text>
<text x="250.4" y="141.2">GNDREF</text>
<text x="143.5" y="148.2">Q2B</text>
<text x="147.7" y="149.3">R110</text>
<text x="197.8" y="144.3">30.1k</text>
<text x="208.6" y="149.5">C34</text>
<text x="210.3" y="144.3">10k</text>
<text x="213.8" y="149.5">4.7uF</text>
<text x="133.4" y="150.7">Q2A</text>
<text x="148.4" y="151.7">20k</text>
<text x="156.3" y="152">Q3A</text>
<text x="170.2" y="152">Q3B</text>
<text x="178.6" y="150.8">R52</text>
<text x="178.6" y="153.2">10k</text>
<text x="215" y="155.8">3.16k</text>
<text x="135.8" y="157.1">MMDT5551-7-F</text>
<text x="200.9" y="157.7">GNDREF</text>
<text x="215.5" y="158.4">R36</text>
<text x="68.3" y="164.7">PGND1</text>
<text x="68.3" y="167.3">PGND2</text>
<text x="114.6" y="167.3">EN</text>
<text x="43.3" y="171.1">3.3uH</text>
<text x="44.7" y="168.5">L2</text>
<text x="68.3" y="169.8">SW1</text>
<text x="68.3" y="172.3">SW2</text>
<text x="113.2" y="172.3">GND</text>
<text x="114.5" y="169.8">PG</text>
<text x="68.3" y="174.9">VBST</text>
<text x="68.3" y="177.4">VIN</text>
<text x="68.3" y="180">VCC</text>
<text x="111.1" y="177.4">VREG5</text>
<text x="113.6" y="180">VFB</text>
<text x="114.7" y="174.9">SS</text>
<text x="68.3" y="182.5">EPAD</text>
<text x="114.5" y="182.5">VO</text>
</g>
<g font-size="1.8" fill="#0000c2">
<text x="255.3" y="58.9">sub'd q22</text>
<text x="222.2" y="64">sub'd q1</text>
<text x="255.3" y="60.9">was NDS8434</text>
<text x="222.2" y="66">was IRLML2803</text>
<text x="130.8" y="88.9">(power TO bus)</text>
<text x="138.4" y="100.3">Addr: 0x94</text>
<text x="241.3" y="147.3">turns on org yed</text>
<text x="153.7" y="160.5">sub'd q2, 3</text>
<text x="153.7" y="162.5">was MBR2222ADW1T1</text>
<text x="34.3" y="189.2">16V ceramic 1210 caps</text>
</g>
<g font-size="1.8" fill="#a90000">
<text x="131.6" y="95.2">1</text>
<text x="160.8" y="95.2">5</text>
<text x="131.6" y="97.8">8</text>
<text x="131.6" y="100.3">9</text>
<text x="160.3" y="97.8">10</text>
<text x="160.8" y="100.3">6</text>
<text x="218.2" y="96.5" transform="rotate(-90 218.2 96.5)">25</text>
<text x="220.7" y="96.5" transform="rotate(-90 220.7 96.5)">24</text>
<text x="223.3" y="96.5" transform="rotate(-90 223.3 96.5)">23</text>
<text x="225.8" y="96.5" transform="rotate(-90 225.8 96.5)">22</text>
<text x="228.3" y="96.5" transform="rotate(-90 228.3 96.5)">21</text>
<text x="230.9" y="96.5" transform="rotate(-90 230.9 96.5)">20</text>
<text x="233.4" y="96.5" transform="rotate(-90 233.4 96.5)">19</text>
<text x="131.6" y="105.4">2</text>
<text x="131.6" y="102.9">3</text>
<text x="160.8" y="105.4">4</text>
<text x="160.8" y="102.9">7</text>
<text x="212.9" y="110.5">1</text>
<text x="212.9" y="113">2</text>
<text x="237.8" y="113">17</text>
<text x="237.8" y="110.5">18</text>
<text x="212.9" y="115.6">3</text>
<text x="212.9" y="118.1">4</text>
<text x="237.8" y="118.1">15</text>
<text x="237.8" y="115.6">16</text>
<text x="212.9" y="120.6">5</text>
<text x="212.9" y="123.2">6</text>
<text x="237.8" y="123.2">13</text>
<text x="237.8" y="120.6">14</text>
<text x="218.2" y="136.6" transform="rotate(-90 218.2 136.6)">7</text>
<text x="220.7" y="136.6" transform="rotate(-90 220.7 136.6)">8</text>
<text x="223.3" y="136.6" transform="rotate(-90 223.3 136.6)">9</text>
<text x="225.8" y="137.1" transform="rotate(-90 225.8 137.1)">10</text>
<text x="228.3" y="137.1" transform="rotate(-90 228.3 137.1)">11</text>
<text x="230.9" y="137.1" transform="rotate(-90 230.9 137.1)">12</text>
<text x="143.8" y="139.2" transform="rotate(-90 143.8 139.2)">3</text>
<text x="143.8" y="146.8" transform="rotate(-90 143.8 146.8)">4</text>
<text x="148.1" y="144">5</text>
<text x="154.4" y="149.1">2</text>
<text x="162.8" y="144.3" transform="rotate(-90 162.8 144.3)">6</text>
<text x="170.4" y="144.3" transform="rotate(-90 170.4 144.3)">3</text>
<text x="174.8" y="149.1">5</text>
<text x="132.3" y="150.6" transform="rotate(-90 132.3 150.6)">6</text>
<text x="136.7" y="155.4">2</text>
<text x="162.8" y="151.9" transform="rotate(-90 162.8 151.9)">1</text>
<text x="170.4" y="151.9" transform="rotate(-90 170.4 151.9)">4</text>
<text x="132.3" y="158.2" transform="rotate(-90 132.3 158.2)">1</text>
<text x="64.3" y="163.8">8</text>
<text x="64.3" y="166.4">9</text>
<text x="120.2" y="166.4">7</text>
<text x="63.8" y="168.9">10</text>
<text x="63.8" y="171.4">11</text>
<text x="63.8" y="174">12</text>
<text x="120.2" y="174">4</text>
<text x="120.2" y="171.4">5</text>
<text x="120.2" y="168.9">6</text>
<text x="63.8" y="176.5">13</text>
<text x="63.8" y="179.1">14</text>
<text x="120.2" y="179.1">2</text>
<text x="120.2" y="176.5">3</text>
<text x="63.8" y="181.6">15</text>
<text x="120.2" y="181.6">1</text>
</g>
<g font-size="1.8" fill="#0f0f0f">
<text x="123.2" y="144.8">3V3_EN</text>
<text x="222.2" y="146">REGN</text>
</g>
<g font-size="1.5" fill="#0000c2">
<text x="12.7" y="173.1">VBUS 4.5 to 18V</text>
<text x="12.7" y="174.8">8.2V Vfloat(batt charging)</text>
<text x="12.7" y="176.6">7.2V Vbatt</text>
</g>
<g font-size="1.4" fill="#a90000">
<text x="240.9" y="35.6">1</text>
<text x="261.2" y="35.6">5</text>
<text x="240.9" y="40.6">2</text>
<text x="261.2" y="40.6">6</text>
<text x="240.9" y="45.7">3</text>
<text x="261.2" y="45.7">8</text>
<text x="240.9" y="50.8">4</text>
<text x="261.2" y="50.8">7</text>
</g>
<g font-size="1.4" fill="#006464">
<text x="244.9" y="36.3">Source</text>
<text x="244.9" y="41.4">Source</text>
<text x="254.4" y="36.3">Drain</text>
<text x="254.4" y="41.4">Drain</text>
<text x="244.9" y="46.5">Source</text>
<text x="254.4" y="46.5">Drain</text>
<text x="244.9" y="51.6">Gate</text>
<text x="254.4" y="51.6">Drain</text>
</g>
<g font-size="1.2" fill="#0000c2">
<text x="100.3" y="97.4">Current Sense Resistor:</text>
<text x="100.3" y="98.8">1.0 Ohm is about</text>
<text x="100.3" y="100.2">0.3mW power lost</text>
<text x="100.3" y="101.7">as heat</text>
<text x="222.2" y="153.3">Input Current Limit</text>
<text x="222.2" y="154.7">Max input current (IINMAX)=KILIM/RILIM</text>
<text x="222.2" y="156.1">KILIM = 1098 to 1276 at most</text>
<text x="222.2" y="157.5">IINMAX=400mA=3.16 kohm</text>
</g>
<g font-size="1.1" fill="#0000c2">
<text x="148.6" y="127.1">Sets EN low</text>
<text x="148.6" y="128.4">dwell time</text>
<text x="119" y="137.3">Value is convenient,</text>
<text x="120.4" y="141.1">also work for R29</text>
<text x="121.6" y="138.5">not necessary.</text>
<text x="121.7" y="139.8">10K-80K would</text>
</g>
<g font-size=".4" fill="#840000">
<text x="232.6" y="61.4">GND</text>
<text x="179.3" y="98.2">GND</text>
<text x="162.8" y="108.3">GND</text>
<text x="61.2" y="164.2">GND</text>
<text x="61.2" y="182">GND</text>
<text x="142.5" y="192.2">GND</text>
</g>
</svg>
